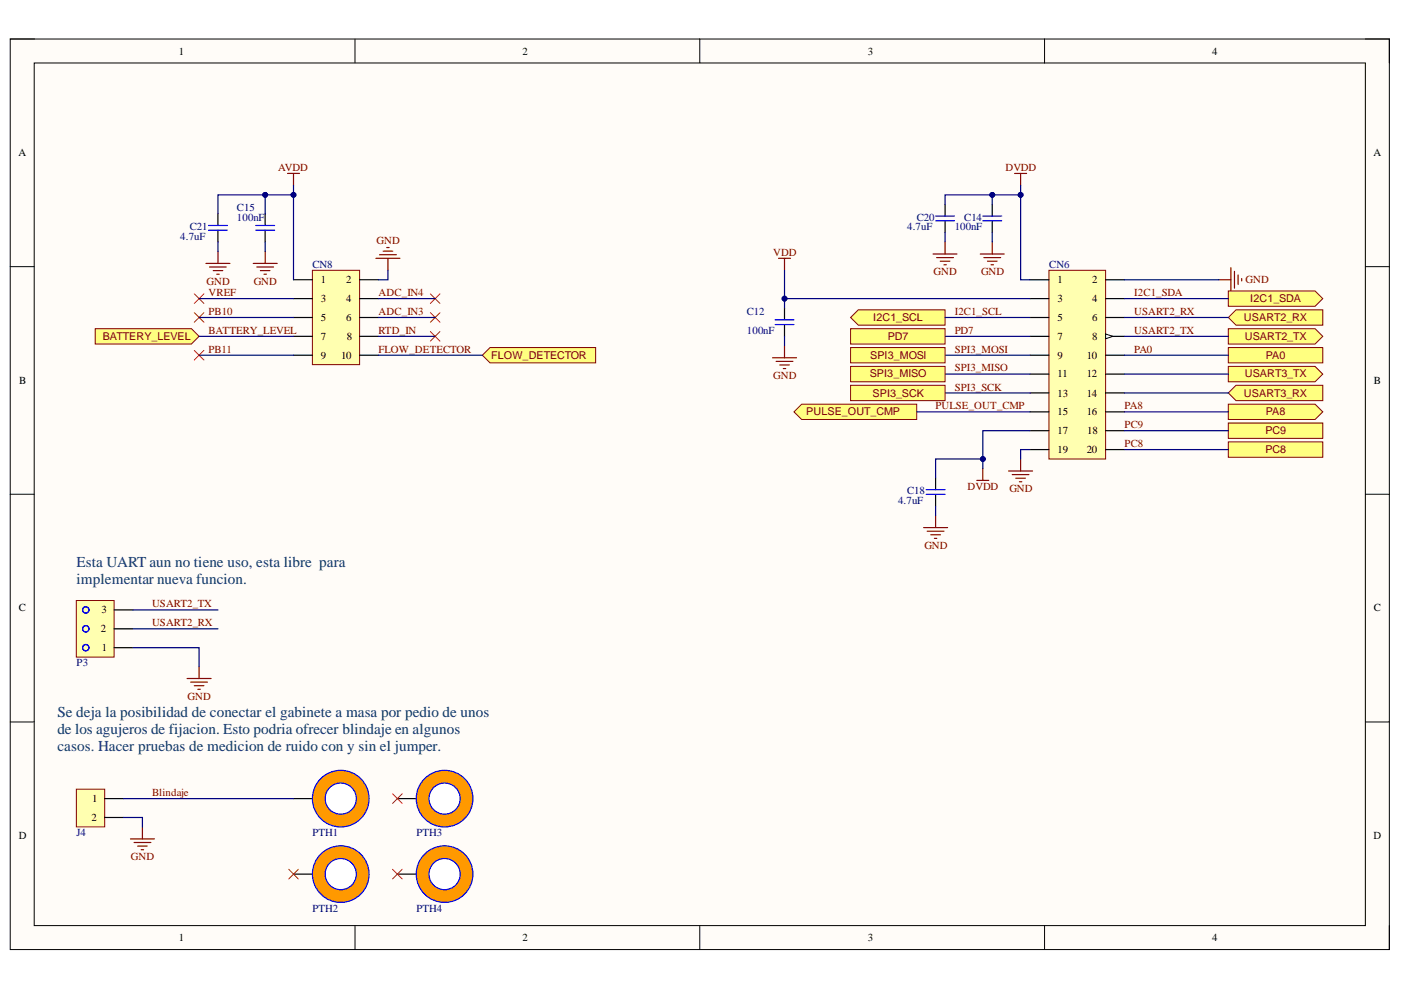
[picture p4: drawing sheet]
<svg xmlns="http://www.w3.org/2000/svg" width="297mm" height="210mm" viewBox="0 0 297 210" stroke-linecap="round" stroke-linejoin="round" font-family="sans-serif">
<path d="M2.2 8.3h292.4v193h-292.4z" fill-rule="evenodd" fill="#fffcf8"/>
<path d="M2.2 8.3h292.4v193h-292.4z" fill="none" stroke="#000" stroke-width=".21"/>
<path d="M7.3 13.4h282.2v182.8h-282.2z" fill-rule="evenodd" fill="#fffcf8"/>
<g fill="none" stroke="#000" stroke-width=".21">
<path d="M2.2 8.3h5.1M7.3 13.4h282.2v182.8h-282.2zM75.3 8.3v5M148.4 8.3v5M221.5 8.3v5.1M289.5 8.3h5.1v5.1M2.2 56.5h5.1M289.5 56.5h5.1M2.2 104.8h5.1M289.5 104.8h5.1M2.2 153.1h5.1M289.5 153.1h5.1"/>
<path d="M75.3 196.2v5.1M148.4 196.2v5.1M221.5 196.2v5.1M294.6 196.2v5.1"/>
</g>
<path d="M61 36.8h2.5M62.2 36.8v2.5M215.1 36.8h2.6M216.4 36.8v2.5M213.8 99.9h5.1M216.4 97.3v2.6M214.6 100.6h3.6M215.4 101.4h2M216.1 102.1h.5" fill="none" stroke="#800000" stroke-width=".25"/>
<path d="M260.4 77.7h18.4l1.7 1.6-1.7 1.6h-18.4z" fill-rule="evenodd" fill="#ffff80"/>
<path d="M260.4 77.7h18.4l1.7 1.6-1.7 1.6h-18.4z" fill="none" stroke="#800000" stroke-width=".21"/>
<path d="M260.4 83.3l1.7-1.6h18.4v3.2h-18.4z" fill-rule="evenodd" fill="#ffff80"/>
<path d="M260.4 83.3l1.7-1.6h18.4v3.2h-18.4z" fill="none" stroke="#800000" stroke-width=".21"/>
<path d="M79.7 54.8h5.1M80.5 54h3.5M81.2 53.2h2.1M82 52.5h.5M82.2 54.8v2.5" fill="none" stroke="#800000" stroke-width=".25"/>
<path d="M260.4 67.3l1.7-1.6h18.4v3.2h-18.4z" fill-rule="evenodd" fill="#ffff80"/>
<path d="M260.4 67.3l1.7-1.6h18.4v3.2h-18.4z" fill="none" stroke="#800000" stroke-width=".21"/>
<path d="M260.4 69.7h18.4l1.7 1.6-1.7 1.6h-18.4z" fill-rule="evenodd" fill="#ffff80"/>
<path d="M260.4 69.7h18.4l1.7 1.6-1.7 1.6h-18.4z" fill="none" stroke="#800000" stroke-width=".21"/>
<path d="M258.4 59.3h2.6M261 56.8v5.1M261.7 57.5v3.6M262.5 58.3v2M263.3 59.1v.5M27.7 177.9h5M28.4 178.6h3.6M29.2 179.4h2M30.2 175.3v2.6M29.9 180.2h.6" fill="none" stroke="#800000" stroke-width=".25"/>
<path d="M166.3 65.3v2.5M166.3 68.8v2.5" fill="none" stroke="#000" stroke-width=".25"/>
<path d="M164.3 68.8h4M164.3 67.8h4" fill="none" stroke="#00f" stroke-width=".25"/>
<path d="M168.3 87.3l1.7-1.6h24.4v3.2h-24.4z" fill-rule="evenodd" fill="#ffff80"/>
<path d="M168.3 87.3l1.7-1.6h24.4v3.2h-24.4z" fill="none" stroke="#800000" stroke-width=".21"/>
<path d="M210.4 43.3v2.5M210.4 46.8v2.5" fill="none" stroke="#000" stroke-width=".25"/>
<path d="M208.4 46.8h4M208.4 45.8h4" fill="none" stroke="#00f" stroke-width=".25"/>
<path d="M207.8 53.9h5.1M208.6 54.6h3.6M209.4 55.4h2M210.1 56.1h.5M210.4 51.3v2.6" fill="none" stroke="#800000" stroke-width=".25"/>
<path d="M66.2 57.3h10v20h-10z" fill-rule="evenodd" fill="#ffffb0"/>
<path d="M66.2 57.3h10v20h-10z" fill="none" stroke="#800000" stroke-width=".21"/>
<path d="M62.2 59.3h4M76.2 59.3h4M62.2 63.3h4M62.2 67.3h4M62.2 75.3h4M62.2 71.3h4M76.2 63.3h4M76.2 67.3h4M76.2 75.3h4M76.2 71.3h4" fill="none" stroke="#000" stroke-width=".25"/>
<path d="M222.4 57.3h12v40h-12z" fill-rule="evenodd" fill="#ffffb0"/>
<path d="M222.4 57.3h12v40h-12z" fill="none" stroke="#800000" stroke-width=".21"/>
<path d="M218.4 59.3h4M234.4 59.3h4M218.4 63.3h4M218.4 67.3h4M218.4 75.3h4M234.4 63.3h4M234.4 67.3h4M234.4 71.3h4" fill="none" stroke="#000" stroke-width=".25"/>
<path d="M234.4 70.8l1.5 .5-1.5 .5z" fill="#f8fcff"/>
<path d="M234.4 70.8l1.5 .5-1.5 .5z" fill="none" stroke="#000" stroke-width=".21"/>
<g fill="none" stroke="#000" stroke-width=".25">
<path d="M56.2 45.3v2.5M56.2 48.8v2.5M218.4 79.3h4M218.4 71.3h4M234.4 75.3h4M234.4 79.3h4M218.4 83.3h4M218.4 87.3h4M218.4 91.3h4M218.4 95.3h4M234.4 83.3h4M234.4 87.3h4"/>
<path d="M234.4 91.3h4M234.4 95.3h4"/>
</g>
<path d="M54.2 48.8h4M54.2 47.8h4" fill="none" stroke="#00f" stroke-width=".25"/>
<path d="M163.8 75.9h5.1M164.6 76.6h3.5M165.3 77.4h2.1M166.1 78.1h.5M166.3 73.3v2.6" fill="none" stroke="#800000" stroke-width=".25"/>
<path d="M102.3 75.3l1.6-1.6h22.4v3.2h-22.4z" fill-rule="evenodd" fill="#ffff80"/>
<path d="M102.3 75.3l1.6-1.6h22.4v3.2h-22.4z" fill="none" stroke="#800000" stroke-width=".21"/>
<path d="M20.2 69.7h20.4l1.6 1.6-1.6 1.6h-20.4z" fill-rule="evenodd" fill="#ffff80"/>
<path d="M20.2 69.7h20.4l1.6 1.6-1.6 1.6h-20.4z" fill="none" stroke="#800000" stroke-width=".21"/>
<path d="M53.7 55.9h5.1M54.4 56.6h3.6M55.2 57.4h2M56 58.1h.5M56.2 53.3v2.6" fill="none" stroke="#800000" stroke-width=".25"/>
<path d="M41.2 66.3l2 2M41.2 74.3l2 2M43.2 66.3l-2 2M43.2 74.3l-2 2M91.2 62.3l2.1 2M91.2 66.3l2.1 2M93.3 62.3l-2.1 2M93.3 66.3l-2.1 2" fill="none" stroke="#f00" stroke-width=".21"/>
<path d="M260.4 85.7h18.4l1.7 1.6-1.7 1.6h-18.4z" fill-rule="evenodd" fill="#ffff80"/>
<path d="M260.4 85.7h18.4l1.7 1.6-1.7 1.6h-18.4z" fill="none" stroke="#800000" stroke-width=".21"/>
<path d="M16.2 167.3h6v8h-6z" fill-rule="evenodd" fill="#ffffb0"/>
<path d="M16.2 167.3h6v8h-6z" fill="none" stroke="#800000" stroke-width=".21"/>
<path d="M46.2 45.3v2.5M46.2 48.8v2.5M200.4 43.3v2.5M200.4 46.8v2.5M22.2 169.3h4M22.2 173.3h4M62.2 169.3h4" fill="none" stroke="#000" stroke-width=".25"/>
<path d="M44.2 48.8h4M44.2 47.8h4M198.4 46.8h4M198.4 45.8h4" fill="none" stroke="#00f" stroke-width=".25"/>
<path d="M43.7 55.9h5.1M44.4 56.6h3.6M45.2 57.4h2M46 58.1h.5M46.2 53.3v2.6M197.8 53.9h5.1M198.6 54.6h3.5M199.4 55.4h2M200.1 56.1h.5M200.4 51.3v2.6" fill="none" stroke="#800000" stroke-width=".25"/>
<circle cx="72.2" cy="169.3" r="6" fill="#f90"/>
<circle cx="72.2" cy="169.3" r="6" fill="none" stroke="#00f" stroke-width=".25"/>
<circle cx="72.2" cy="169.3" r="3.3" fill="#fff"/>
<circle cx="72.2" cy="169.3" r="3.3" fill="none" stroke="#00f" stroke-width=".25"/>
<path d="M62.2 185.3h4" fill="none" stroke="#000" stroke-width=".25"/>
<circle cx="72.2" cy="185.3" r="6" fill="#f90"/>
<circle cx="72.2" cy="185.3" r="6" fill="none" stroke="#00f" stroke-width=".25"/>
<circle cx="72.2" cy="185.3" r="3.3" fill="#fff"/>
<circle cx="72.2" cy="185.3" r="3.3" fill="none" stroke="#00f" stroke-width=".25"/>
<path d="M84.3 169.3h4" fill="none" stroke="#000" stroke-width=".25"/>
<circle cx="94.3" cy="169.3" r="6" fill="#f90"/>
<circle cx="94.3" cy="169.3" r="6" fill="none" stroke="#00f" stroke-width=".25"/>
<circle cx="94.3" cy="169.3" r="3.3" fill="#fff"/>
<circle cx="94.3" cy="169.3" r="3.3" fill="none" stroke="#00f" stroke-width=".25"/>
<path d="M84.3 185.3h4" fill="none" stroke="#000" stroke-width=".25"/>
<circle cx="94.3" cy="185.3" r="6" fill="#f90"/>
<circle cx="94.3" cy="185.3" r="6" fill="none" stroke="#00f" stroke-width=".25"/>
<circle cx="94.3" cy="185.3" r="3.3" fill="#fff"/>
<g fill="none" stroke="#00f" stroke-width=".25">
<path d="M196.4 104.8h4M196.4 103.8h4"/>
<circle cx="94.3" cy="185.3" r="3.3"/>
</g>
<path d="M165.1 54.8h2.5M166.3 54.8v2.5M208.4 99.3v2.6M195.8 111.9h5.1M196.6 112.6h3.6M197.3 113.4h2.1M198.1 114.1h.5M198.4 109.3v2.6M207.1 101.9h2.5" fill="none" stroke="#800000" stroke-width=".25"/>
<path d="M198.4 101.3v2.5M198.4 104.8v2.5" fill="none" stroke="#000" stroke-width=".25"/>
<path d="M260.4 61.7h18.4l1.7 1.6-1.7 1.6h-18.4z" fill-rule="evenodd" fill="#ffff80"/>
<path d="M260.4 61.7h18.4l1.7 1.6-1.7 1.6h-18.4z" fill="none" stroke="#800000" stroke-width=".21"/>
<path d="M180.3 67.3l1.7-1.6h18.4v3.2h-18.4z" fill-rule="evenodd" fill="#ffff80"/>
<path d="M180.3 67.3l1.7-1.6h18.4v3.2h-18.4z" fill="none" stroke="#800000" stroke-width=".21"/>
<path d="M41.2 62.3l2 2M43.2 62.3l-2 2M91.2 70.3l2.1 2M93.3 70.3l-2.1 2M83.2 168.3l2.1 2M85.3 168.3l-2.1 2M61.2 184.3l2 2M63.2 184.3l-2 2M83.2 184.3l2.1 2M85.3 184.3l-2.1 2" fill="none" stroke="#f00" stroke-width=".21"/>
<path d="M39.7 143.9h5.1M40.4 144.6h3.6M41.2 145.4h2M42 146.1h.5M42.2 141.3v2.6" fill="none" stroke="#800000" stroke-width=".25"/>
<path d="M16.2 127.3h8v12h-8z" fill-rule="evenodd" fill="#ffffb0"/>
<path d="M16.2 127.3h8v12h-8z" fill="none" stroke="#800000" stroke-width=".21"/>
<g fill="none" stroke="#00f" stroke-width=".25">
<circle cx="18.2" cy="133.3" r=".67"/>
<circle cx="18.2" cy="129.3" r=".67"/>
<circle cx="18.2" cy="137.3" r=".67"/>
</g>
<path d="M24.2 137.3h4M24.2 133.3h4M24.2 129.3h4" fill="none" stroke="#000" stroke-width=".25"/>
<path d="M260.4 89.7h20.1v3.2h-20.1z" fill-rule="evenodd" fill="#ffff80"/>
<path d="M260.4 89.7h20.1v3.2h-20.1z" fill="none" stroke="#800000" stroke-width=".21"/>
<path d="M260.4 93.7h20.1v3.2h-20.1z" fill-rule="evenodd" fill="#ffff80"/>
<path d="M260.4 93.7h20.1v3.2h-20.1z" fill="none" stroke="#800000" stroke-width=".21"/>
<path d="M260.4 73.7h20.1v3.2h-20.1z" fill-rule="evenodd" fill="#ffff80"/>
<path d="M260.4 73.7h20.1v3.2h-20.1z" fill="none" stroke="#800000" stroke-width=".21"/>
<path d="M62.2 41.3h-6v4M210.4 49.3v2M42.2 75.3h20M42.2 71.3h20M42.2 67.3h20" fill="none" stroke="#000080" stroke-width=".25"/>
<circle cx="56.2" cy="41.3" r=".51" fill="#000080"/>
<circle cx="56.2" cy="41.3" r=".51" fill="none" stroke="#000080" stroke-width=".21"/>
<circle cx="62.2" cy="41.3" r=".51" fill="#000080"/>
<circle cx="62.2" cy="41.3" r=".51" fill="none" stroke="#000080" stroke-width=".21"/>
<path d="M82.2 57.3v2h-2M80.2 75.3h22.1M80.2 71.3h12.1M80.2 67.3h12.1M80.2 63.3h12.1M166.3 63.3h52.1" fill="none" stroke="#000080" stroke-width=".25"/>
<circle cx="166.3" cy="63.3" r=".51" fill="#000080"/>
<circle cx="166.3" cy="63.3" r=".51" fill="none" stroke="#000080" stroke-width=".21"/>
<path d="M210.4 41.3h-10v2M200.4 79.3h18M200.4 75.3h18M200.4 71.3h18M194.4 87.3h24M200.4 83.3h18" fill="none" stroke="#000080" stroke-width=".25"/>
<circle cx="210.4" cy="41.3" r=".51" fill="#000080"/>
<circle cx="210.4" cy="41.3" r=".51" fill="none" stroke="#000080" stroke-width=".21"/>
<path d="M216.4 41.3h-6v2" fill="none" stroke="#000080" stroke-width=".25"/>
<circle cx="210.4" cy="41.3" r=".51" fill="#000080"/>
<circle cx="210.4" cy="41.3" r=".51" fill="none" stroke="#000080" stroke-width=".21"/>
<circle cx="216.4" cy="41.3" r=".51" fill="#000080"/>
<circle cx="216.4" cy="41.3" r=".51" fill="none" stroke="#000080" stroke-width=".21"/>
<path d="M62.2 39.3v20M56.2 51.3v2M238.4 59.3h20M238.4 79.3h22M238.4 71.3h22M238.4 67.3h22M238.4 63.3h22M218.4 95.3h-2v2M238.4 87.3h22M238.4 83.3h22" fill="none" stroke="#000080" stroke-width=".25"/>
<circle cx="62.2" cy="41.3" r=".51" fill="#000080"/>
<circle cx="62.2" cy="41.3" r=".51" fill="none" stroke="#000080" stroke-width=".21"/>
<path d="M56.2 41.3h-10v4M200.4 49.3v2M166.3 71.3v2" fill="none" stroke="#000080" stroke-width=".25"/>
<circle cx="56.2" cy="41.3" r=".51" fill="#000080"/>
<circle cx="56.2" cy="41.3" r=".51" fill="none" stroke="#000080" stroke-width=".21"/>
<path d="M46.2 51.3v2M208.4 97.3h-10v4M198.4 107.3v2" fill="none" stroke="#000080" stroke-width=".25"/>
<circle cx="208.4" cy="97.3" r=".51" fill="#000080"/>
<circle cx="208.4" cy="97.3" r=".51" fill="none" stroke="#000080" stroke-width=".21"/>
<path d="M42.2 63.3h20M200.4 67.3h18M218.4 91.3h-10v8M28.2 137.3h14v4M28.2 129.3h18M28.2 133.3h18M26.2 169.3h36M26.2 173.3h4v2" fill="none" stroke="#000080" stroke-width=".25"/>
<circle cx="208.4" cy="97.3" r=".51" fill="#000080"/>
<circle cx="208.4" cy="97.3" r=".51" fill="none" stroke="#000080" stroke-width=".21"/>
<path d="M216.4 39.3v20h2" fill="none" stroke="#000080" stroke-width=".25"/>
<circle cx="216.4" cy="41.3" r=".51" fill="#000080"/>
<circle cx="216.4" cy="41.3" r=".51" fill="none" stroke="#000080" stroke-width=".21"/>
<path d="M166.3 57.3v8" fill="none" stroke="#000080" stroke-width=".25"/>
<circle cx="166.3" cy="63.3" r=".51" fill="#000080"/>
<circle cx="166.3" cy="63.3" r=".51" fill="none" stroke="#000080" stroke-width=".21"/>
<path d="M238.4 75.3h22M238.4 91.3h22M238.4 95.3h22" fill="none" stroke="#000080" stroke-width=".25"/>
<path d="M180.3 77.7h20.1v3.2h-20.1z" fill-rule="evenodd" fill="#ffff80"/>
<path d="M180.3 77.7h20.1v3.2h-20.1z" fill="none" stroke="#800000" stroke-width=".21"/>
<path d="M180.3 73.7h20.1v3.2h-20.1z" fill-rule="evenodd" fill="#ffff80"/>
<path d="M180.3 73.7h20.1v3.2h-20.1z" fill="none" stroke="#800000" stroke-width=".21"/>
<path d="M180.3 69.7h20.1v3.2h-20.1z" fill-rule="evenodd" fill="#ffff80"/>
<path d="M180.3 69.7h20.1v3.2h-20.1z" fill="none" stroke="#800000" stroke-width=".21"/>
<path d="M180.3 81.7h20.1v3.2h-20.1z" fill-rule="evenodd" fill="#ffff80"/>
<path d="M180.3 81.7h20.1v3.2h-20.1z" fill="none" stroke="#800000" stroke-width=".21"/>
<g font-size="3.2" fill="#073763">
<text x="16.2" y="120.2">Esta UART aun no tiene uso, esta libre para</text>
<text x="16.2" y="123.7">implementar nueva funcion.</text>
<text x="12.2" y="152.1">Se deja la posibilidad de conectar el gabinete a masa por pedio de unos</text>
<text x="12.2" y="155.7">de los agujeros de fijacion. Esto podria ofrecer blindaje en algunos</text>
<text x="12.2" y="159.3">casos. Hacer pruebas de medicion de ruido con y sin el jumper.</text>
</g>
<g font-size="2.3">
<text x="37.9" y="11.6">1</text>
<text x="110.8" y="11.6">2</text>
<text x="184" y="11.6">3</text>
<text x="257" y="11.6">4</text>
<text x="3.9" y="33.1">A</text>
<text x="291.2" y="33.1">A</text>
<text x="68" y="60.1">1</text>
<text x="68" y="64.1">3</text>
<text x="73.4" y="60.1">2</text>
<text x="73.4" y="64.1">4</text>
<text x="224.2" y="60.1">1</text>
<text x="224.2" y="64.1">3</text>
<text x="231.6" y="60.1">2</text>
<text x="231.6" y="64.1">4</text>
<text x="68" y="68">5</text>
<text x="73.4" y="68">6</text>
<text x="224.2" y="68">5</text>
<text x="231.6" y="68">6</text>
<text x="68" y="76.1">9</text>
<text x="68" y="72.1">7</text>
<text x="72.3" y="76.1">10</text>
<text x="73.5" y="72.1">8</text>
<text x="224.2" y="76.1">9</text>
<text x="224.2" y="72.1">7</text>
<text x="230.4" y="76.1">10</text>
<text x="231.6" y="72.1">8</text>
<text x="4.1" y="81.4">B</text>
<text x="224.2" y="80">11</text>
<text x="230.4" y="80">12</text>
<text x="291.3" y="81.4">B</text>
<text x="224.2" y="84.1">13</text>
<text x="224.2" y="88.1">15</text>
<text x="230.4" y="84.1">14</text>
<text x="230.4" y="88.1">16</text>
<text x="224.2" y="92">17</text>
<text x="230.5" y="92">18</text>
<text x="224.2" y="96.1">19</text>
<text x="230.4" y="96.1">20</text>
<text x="4" y="129.6">C</text>
<text x="21.5" y="130.1">3</text>
<text x="291.3" y="129.6">C</text>
<text x="21.4" y="134">2</text>
<text x="21.6" y="138.1">1</text>
<text x="19.5" y="170">1</text>
<text x="4" y="177.9">D</text>
<text x="19.4" y="174.1">2</text>
<text x="291.2" y="177.9">D</text>
<text x="37.9" y="199.5">1</text>
<text x="110.8" y="199.5">2</text>
<text x="184" y="199.5">3</text>
<text x="257" y="199.5">4</text>
</g>
<g font-size="2.3" fill="#800000">
<text x="59" y="36.3">AVDD</text>
<text x="213.2" y="36.3">DVDD</text>
<text x="79.8" y="51.7">GND</text>
<text x="163.9" y="54.3">VDD</text>
<text x="197.9" y="58.4">GND</text>
<text x="208" y="58.4">GND</text>
<text x="43.8" y="60.4">GND</text>
<text x="44.2" y="62.8">VREF</text>
<text x="53.8" y="60.4">GND</text>
<text x="80.3" y="62.8">ADC_IN4</text>
<text x="240.5" y="62.8">I2C1_SDA</text>
<text x="264.1" y="60.1">GND</text>
<text x="265.1" y="64.1">I2C1_SDA</text>
<text x="44.2" y="66.8">PB10</text>
<text x="44.2" y="70.8">BATTERY_LEVEL</text>
<text x="80.3" y="66.8">ADC_IN3</text>
<text x="80.3" y="70.8">RTD_IN</text>
<text x="185.2" y="68">I2C1_SCL</text>
<text x="202.4" y="66.8">I2C1_SCL</text>
<text x="202.4" y="70.8">PD7</text>
<text x="240.5" y="66.8">USART2_RX</text>
<text x="240.5" y="70.8">USART2_TX</text>
<text x="263.7" y="68">USART2_RX</text>
<text x="21.8" y="72.1">BATTERY_LEVEL</text>
<text x="44.2" y="74.8">PB11</text>
<text x="80.3" y="74.8">FLOW_DETECTOR</text>
<text x="104.1" y="76.1">FLOW_DETECTOR</text>
<text x="184.5" y="76.1">SPI3_MOSI</text>
<text x="188.2" y="72.1">PD7</text>
<text x="202.4" y="74.8">SPI3_MOSI</text>
<text x="240.5" y="74.8">PA0</text>
<text x="263.9" y="72.1">USART2_TX</text>
<text x="268.4" y="76.1">PA0</text>
<text x="163.9" y="80.4">GND</text>
<text x="184.4" y="80">SPI3_MISO</text>
<text x="202.4" y="78.8">SPI3_MISO</text>
<text x="202.4" y="82.8">SPI3_SCK</text>
<text x="263.9" y="80">USART3_TX</text>
<text x="170.9" y="88.1">PULSE_OUT_CMP</text>
<text x="185" y="84.1">SPI3_SCK</text>
<text x="198.4" y="86.8">PULSE_OUT_CMP</text>
<text x="238.4" y="86.8">PA8</text>
<text x="263.7" y="84.1">USART3_RX</text>
<text x="268.4" y="88.1">PA8</text>
<text x="238.4" y="94.8">PC8</text>
<text x="238.4" y="90.8">PC9</text>
<text x="268.3" y="92">PC9</text>
<text x="268.3" y="96.1">PC8</text>
<text x="205.1" y="103.9">DVDD</text>
<text x="214" y="104.4">GND</text>
<text x="196" y="116.4">GND</text>
<text x="32.2" y="128.8">USART2_TX</text>
<text x="32.2" y="132.8">USART2_RX</text>
<text x="39.8" y="148.4">GND</text>
<text x="32.2" y="168.8">Blindaje</text>
<text x="27.7" y="182.4">GND</text>
</g>
<g font-size="2.3" fill="#000080">
<text x="50.2" y="44.8">C15</text>
<text x="50.2" y="46.8">100nF</text>
<text x="194.4" y="46.8">C20</text>
<text x="204.4" y="46.8">C14</text>
<text x="38.2" y="50.8">4.7uF</text>
<text x="40.3" y="48.8">C21</text>
<text x="192.3" y="48.8">4.7uF</text>
<text x="202.4" y="48.8">100nF</text>
<text x="66.2" y="56.8">CN8</text>
<text x="222.5" y="56.8">CN6</text>
<text x="158.3" y="66.8">C12</text>
<text x="158.3" y="70.8">100nF</text>
<text x="190.4" y="106.8">4.7uF</text>
<text x="192.3" y="104.8">C18</text>
<text x="16.2" y="141.3">P3</text>
<text x="16.2" y="177.3">J4</text>
<text x="66.2" y="177.3">PTH1</text>
<text x="88.3" y="177.3">PTH3</text>
<text x="66.2" y="193.4">PTH2</text>
<text x="88.3" y="193.4">PTH4</text>
</g>
</svg>
